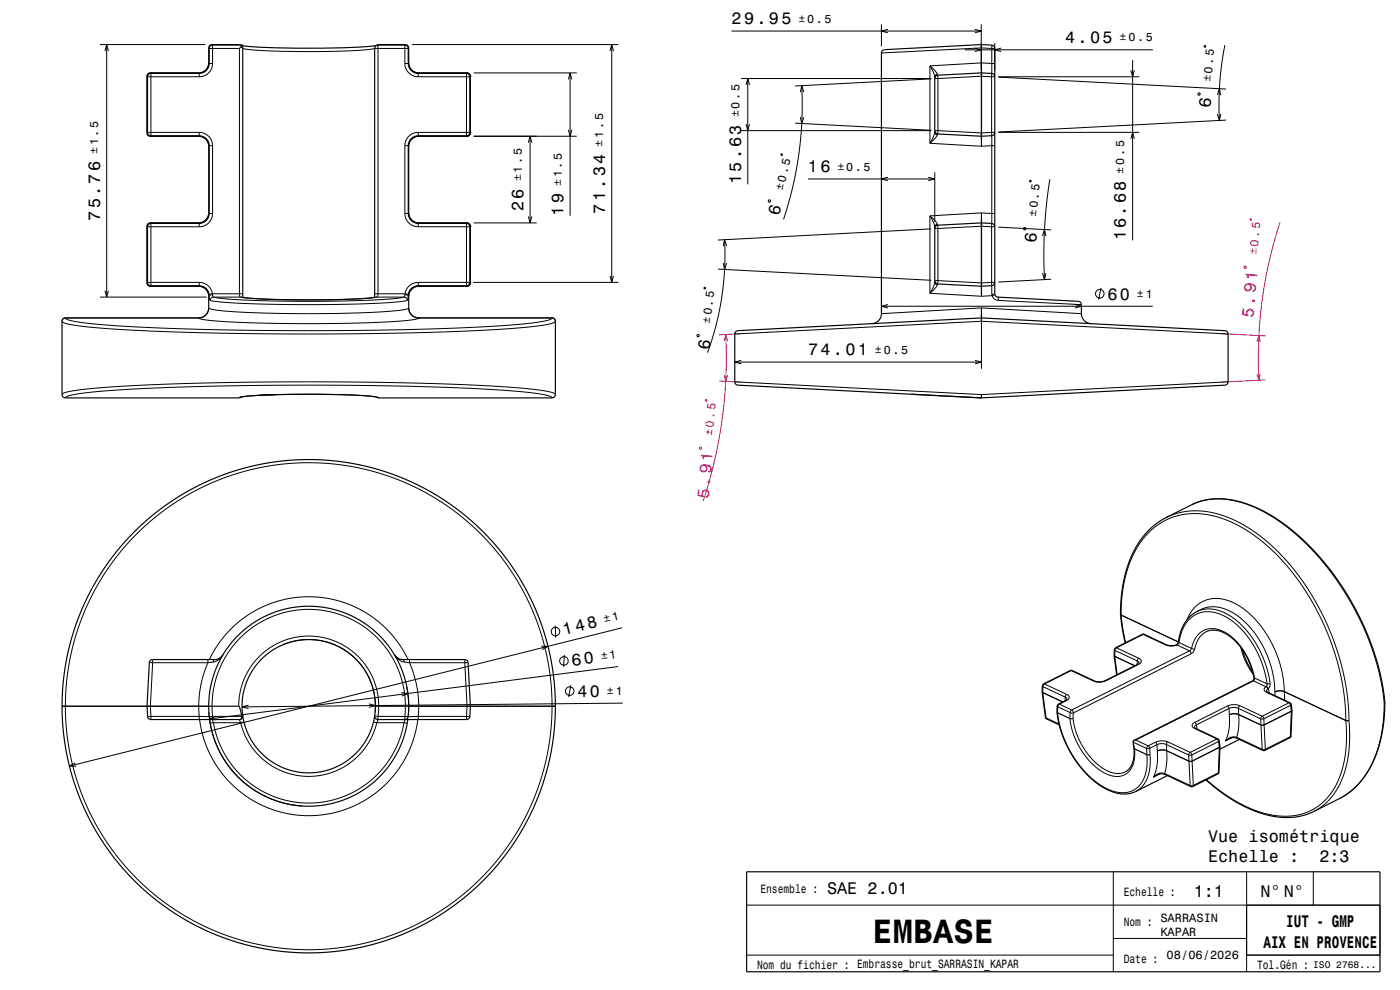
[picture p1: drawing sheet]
<svg xmlns="http://www.w3.org/2000/svg" width="420mm" height="297mm" viewBox="0 0 420 297" stroke-linecap="round" stroke-linejoin="round" font-family="sans-serif">
<g fill="none" stroke="#000" stroke-width=".3">
<path d="M30 13.4h31.6M31.5 15.3l.5-1.9 .5 1.9M32 13.4v75.7M62.6 14.4l.2 .1M62.8 19a2.98 2.98 0 0 1-3 3M62.8 14.5h9v73.6l.1 .7 .3 .3M62.8 19l-.2-.1a3 3 0 0 1-3 3M62.8 19h1M62.8 14.5v4.5M63.6 13.4l.2 .1M63.8 19a4 4 0 0 1-4 4M63.8 13.5l-.7 .3-.3 .7"/>
<path d="M63.8 13.5v5.5M63.8 13.5h8.8M72.1 14.2h.7M113.4 13.5l-.3 .1M113.4 13.5v74.6l-.1 .8-.3 .2M113.4 13.5h8.1M113.6 13.4l-.2 .1M121.5 19a4 4 0 0 0 4 4M121.5 13.5l.7 .4 .3 .6M121.5 19h1M121.5 13.5v5.5M121.6 13.4l-.1 .1"/>
<path d="M122.5 19a2.99 2.99 0 0 0 3 3M122.5 14.5h-10.1l-6.5 .7-12.3 .3-13.5-.3-4.8-.3-2.5-.4M122.5 19l.1-.1a3 3 0 0 0 3 3M122.5 14.5v4.5M122.6 14.4l-.1 .1M123.6 13.4h61.9M183 15.3l.5-1.9 .5 1.9M183.5 13.4v71.3M219.5 9.3h74.9M264.4 7.3v6.6M266.4 8.8l-2 .5 2 .5M279 19.8l.9 1.7 .5 1.6 .2-.5 .6-.4"/>
<path d="M279 19.8l1.3 1.3 .9 1.1M279 19.8v23.2M289.4 14.9h56.5M292.4 8.8l2 .5-2 .5M292.4 14.4l2 .5-2 .6M294.4 7.3v13.6M294.4 18.9l.1 4M294.4 18.9v4M294.4 18.9l-15.4 .9M294.4 18.9l3.1 .1M297.5 13.5v1M297.5 19v4"/>
<path d="M297.5 19h.9M297.5 14.5h.9M297.5 14.5v4.5M297.5 14.5l-3.1-.1-30 1.5M298.4 12.9v8.1M300.4 14.4l-2 .5 2 .6M339.8 18v54.1M361.2 13.8l.4-.1 .1 .3-.3 .2zM367.5 13.5l-.9 5.4-.6 5.5-.3 6.3 .1 5.4M44.1 39.9l.3 .7 .7 .3M44.1 22.9h.1M44.1 39.9h.1"/>
<path d="M44.1 22.9v17M44.1 22.9l.2 .1M44.3 39.7l.2 .7 .8 .3M44.3 39.7h15.5M44.3 23h15.5M44.3 23v16.7M44.3 39.7l-.2 .2M45.1 21.9l-.7 .2-.3 .8M45.1 21.9h.1M45.1 21.9h14.5M45.1 21.9l.2 .1M45.3 22l-.7 .3-.3 .7"/>
<path d="M45.3 22h14.5M45.3 22v18.7M59.6 21.9l.2 .1M59.6 21.9h.1M59.8 39.7a4 4 0 0 1 4 4M59.8 22v1M59.8 39.7v1M125.5 39.7a4 4 0 0 0-4 4M125.5 39.7h15.5M125.5 23h15.5M125.5 22h14.5M125.5 22v1"/>
<path d="M125.5 39.7v1M125.6 21.9l-.1 .1M125.6 21.9h.1M125.6 21.9h14.5M140 22l.7 .4 .3 .6M140 22v18.7M140.1 21.9l.7 .3 .3 .7M140.1 21.9h.1M140.1 21.9l-.1 .1M141 39.7l-.4 .7-.6 .3M141 23v16.7M141 39.7l.1 .2"/>
<path d="M141.1 39.9l-.3 .7-.7 .3M141.1 39.9h.1M141.1 22.9h.1M141.1 22.9l-.1 .1M141.1 22.9v17M142.1 21.9h30.9M170.5 38.9l.5 2 .5-2M170.5 23.8l.5-1.9 .5 1.9M171 21.9v42.8M222.3 39.2h57.1M222.3 23.6h57.1M223.8 25.5l.5-1.9 .5 1.9"/>
<path d="M223.8 37.3l.5 1.9 .5-1.9M224.3 23.6v31.7M238.5 36.9l40.9 2.2M240.1 35.1l.4 2 .6-2M240.5 25.7l.1 10.2-.9 10-2 10.5-2.6 9.4M241.1 27.6l-.6-1.9-.4 2M279.4 23.7l-40.9 2.1M280.4 39.2h1M280.4 23.6h1M281.2 22.2l.2 1.4M281.4 39.2l-.2 1.3M281.4 39.2l13 .7"/>
<path d="M281.4 23.6v15.6M294.4 39.9v4M294.4 22.9v17M294.4 22.9l-13 .7M294.4 22.9h.1M294.4 39.9h.1M294.5 39.9l-.1 4M294.5 22.9v17M294.5 22.9l3 .1M297.5 39.7v4M297.5 39.7h.9M297.5 23h.9"/>
<path d="M297.5 23v16.7M297.5 39.7l-3 .2M299.5 23.1l68.3 3.6M299.5 39.7h42.3M299.5 23h42.3M339.3 21.1l.5 1.9 .5-1.9M359.4 28.1l.5-.2 .2 .5-.5 .2zM365.2 28.5l.6-1.9 .4 2M366.2 34.2l-.4 1.9-.6-1.9M367.8 36l-68.3 3.6M45.1 40.9h.1M45.1 40.9h14.5"/>
<path d="M45.3 40.7h14.5M45.3 40.7l-.2 .2M59.6 40.9a3 3 0 0 1 3 3l.2-.2M59.6 40.9h.1M59.8 40.7a2.98 2.98 0 0 1 3 3M59.8 40.7l-.2 .2M62.8 43.7v20.4M62.8 43.7h1M63.8 43.7v20.4M121.5 43.7v20.4M121.5 43.7h1M122.5 43.7v20.4"/>
<path d="M125.5 40.7a2.99 2.99 0 0 0-3 3M125.5 40.7l.1 .2M125.5 40.7h14.5M125.6 40.9a3 3 0 0 0-3 3l-.1-.2M125.6 40.9h.1M125.6 40.9h14.5M140 40.7l.1 .2M140.1 40.9h.1M142.1 40.9h30.9M158.5 42.8l.5-1.9 .5 1.9M159 40.9v26M234.3 46.3l.3-.1 .1 .3-.3 .1z"/>
<path d="M242.4 53.7h38M266.4 53.2l-2 .5 2 .5M278.5 53.2l1.9 .5-1.9 .5M279 43l15.4 .9M280.4 51.7v14.9M281.2 40.5l-.5-.3-.3-.6-.5 1.6-.9 1.8M281.2 40.5l-.9 1.2-1.3 1.3M297.5 43.7h.9M297.5 43.7v20.4M297.5 43.7l-3.1 .2M308.9 54.2l.3-.1 .2 .3-.4 .2zM314.9 53.8l-1 7.7-.5 7.2-.2 7.2 .2 8"/>
<path d="M339.3 41.6l.5-1.9 .5 1.9M44.1 67.9h.1M44.1 67.9v17M44.1 67.9l.2 .1M44.3 68h15.5M44.3 68v16.7M45.1 66.9l-.7 .2-.3 .8M45.1 66.9h.1M45.1 66.9h14.5M45.1 66.9l.2 .1M45.3 67l-.7 .3-.3 .7M45.3 67h14.5"/>
<path d="M45.3 67v18.7M59.6 66.9l.2 .1M59.6 66.9h.1M59.8 67v1M62.8 64.1a2.98 2.98 0 0 1-3 2.9M62.8 64.1l-.2-.2a3 3 0 0 1-3 3M62.8 64.1h1M63.8 64.1a4 4 0 0 1-4 3.9M121.5 64.1a4 4 0 0 0 4 3.9M121.5 64.1h1M122.5 64.1l.1-.2a3 3 0 0 0 3 3M122.5 64.1a2.99 2.99 0 0 0 3 2.9"/>
<path d="M125.5 67v1M125.5 67h14.5M125.5 68h15.5M125.6 66.9h.1M125.6 66.9l-.1 .1M125.6 66.9h14.5M140 67l.7 .4 .3 .6M140 67v18.7M140.1 66.9h.1M140.1 66.9l.7 .3 .3 .7M140.1 66.9l-.1 .1M141 68v16.7"/>
<path d="M141.1 67.9h.1M141.1 67.9l-.1 .1M141.1 67.9v17M142.1 66.9h18.9M158.5 64.9l.5 2 .5-2M217 78.9l.4 1.9 .6-1.9M217.4 71.9v8.3l-.9 8.9-1.7 8.6-2.5 8.1M218 73.8l-.6-1.9-.4 2M230.5 60.1l.5-.1 .2 .5-.6 .1zM279 64.8l.9 1.7 .5 1.6 .2-.5 .6-.3M279 64.8l1.3 1.3 .9 1.2M279 64.8v23.2"/>
<path d="M279.4 68.7l-64 3.3M280.4 68.6h1M281.2 67.3l.2 1.3M281.4 68.6v15.6M294.4 67.9v17M294.4 67.9l-13 .7M294.4 67.9h.1M294.4 63.9l.1 4M294.4 63.9v4M294.4 63.9l-15.4 .9M294.4 63.9l3.1 .2M294.5 67.9v17"/>
<path d="M294.5 67.9l3 .1M297.5 68h.9M297.5 68v16.7M297.5 64.1v3.9M297.5 64.1h.9M299.5 68.1l15.9 .9M307.1 68.5l.4-.2 .2 .5-.5 .2zM312.7 70.8l.7-1.9 .4 1.9M19.6 95.4a.84 .84 0 0 0-1 1.1l1.7 .7 4.5 .7 16.3 1.2 24 .8 28.3 .3 27.9-.3 23.7-.8 15.9-1.3 4.2-.7 1.1-.3 .4-.4a1 1 0 0 0-1-1M19.6 95.4l.4 .4 1.1 .3 4.2 .8 15.8 1.2 23.3 .8 28 .3 28.5-.3 23.2-.8 16.1-1.3 4-.7 1-.3 .4-.4M19.6 95.4h.1M19.6 95.4h40"/>
<path d="M30 89.1h32M31.5 87.2l.5 1.9 .5-1.9M44.1 84.9l.3 .7 .7 .3M44.1 84.9h.1M44.3 84.7l.2 .7 .8 .3M44.3 84.7h15.5M44.3 84.7l-.2 .2M45.1 85.9h.1M45.1 85.9h14.5M45.3 85.7h14.5M45.3 85.7l-.2 .2M59.6 95.4a3 3 0 0 0 3-3l.6 .3 1.8 .3 6.5 .6 20 .5 21.7-.5 7.1-.6 1.8-.3 .5-.3a3 3 0 0 0 3 3"/>
<path d="M59.6 95.4l.6 .3 1.7 .3 6.5 .5 22.6 .6 12.5-.1 12.2-.4 7.4-.6 1.8-.3 .7-.3M59.6 95.4h.1M59.6 85.9a3 3 0 0 1 3 3l.2-.2M59.6 85.9h.1M59.8 84.7a4 4 0 0 1 3.9 3.4M59.8 85.7a2.99 2.99 0 0 1 2.9 2.6M59.8 85.7l-.2 .2M59.8 84.7v1M62.7 88.3l.1 .4M62.8 88.7l.2 1.4M63 90.1l3.6 .5 6.1 .4 18.1 .4 20.1-.3 7.6-.5 3.7-.5M63.7 88.1l.1 .3"/>
<path d="M63.7 88.1h9.1M63.7 88.1l-1 .2M63.8 88.4l.2 .7M63.8 88.4l-1 .3M64 89.1l3.5 .5 5.8 .4 17.7 .4 19.6-.3 6.7-.4 3.9-.6M64 89.1l-.6 .3-.4 .7M64 89.1h8.2M72.2 89.1l7 .6 11.9 .3 14.1-.2 7.8-.7M72.2 89.1l.2 .1M112.4 88.1h9.1M113 89.1h8.2M113 89.1l-.2 .1"/>
<path d="M121.2 89.1l.7 .4 .3 .6M121.5 88.4l-.3 .7M121.5 88.4l.9 .3M121.5 88.1v.3M121.5 88.1l1 .2M122.4 88.7l-.2 1.4M122.5 88.3l-.1 .4M125.5 85.7l.1 .2M125.5 85.7a2.99 2.99 0 0 0-3 2.6M125.5 84.7a4 4 0 0 0-4 3.4M125.5 84.7h15.5M125.5 84.7v1"/>
<path d="M125.5 85.7h14.5M125.6 85.9h.1M125.6 85.9a3 3 0 0 0-3 3l-.2-.2M125.6 95.4h.1M125.6 95.4h40M125.6 85.9h14.5M140 85.7l.1 .2M140.1 85.9h.1M141 84.7l-.4 .7-.6 .3M141 84.7l.1 .2M141.1 84.9l-.3 .7-.7 .3M141.1 84.9h.1"/>
<path d="M142 84.7h43.5M165.6 95.4h.1M183 82.8l.5 1.9 .5-1.9M211.2 86.3l.3-.1 .2 .3-.4 .2zM215.4 80.7l64 3.4M264.4 91.9h81.4M266.4 91.4l-2 .5 2 .5M279 88l15.4 .9M280.4 84.2h1M281.2 85.5l-.9 1.2-1.3 1.3M281.2 85.5l-.5-.3-.3-.6-.5 1.6-.9 1.8M281.4 84.2l-.2 1.3"/>
<path d="M281.4 84.2l13 .7M294.4 84.9v4M294.4 84.9h.1M294.4 92.4v4M294.4 92.4l-30 1.7M294.4 92.4l30 1.7M294.4 96.4l74 3.8M294.4 96.4l-74 3.8M294.4 94.4v16.2M294.5 84.9l-.1 4M297.5 84.7v3.6M297.5 84.7h.9"/>
<path d="M297.5 84.7l-3 .2M297.5 88.3l.1 .4M297.6 88.7a2.04 2.04 0 0 0 1.9 1.4M297.6 88.7l-3.2 .2M298.4 88.1l-.9 .2M298.5 88.4l-.9 .3M299.4 89.1l.1 1M299.5 90.1l24.9 1.3M313.8 81.9l-.4 2-.7-1.9M315.4 83.8l-15.9 .8M322.5 91.4l1.9 .5-1.9 .5M330.3 86.4l-.7 3.5"/>
<path d="M18.6 118.4l.3-.4 1-.3 3.9-.7 15.2-1.3 24.2-.8 27.4-.4 28.4 .3 24.6 .8 16.9 1.3 4.4 .7 1.4 .4 .3 .4M19.6 119.4l.4-.4 1-.4 4-.7 15.4-1.2 23.1-.8 27.4-.4 28.8 .3 24.1 .8 16.1 1.3 4.3 .7 1 .4 .4 .4M71.6 119.4l1.3-.4 4.2-.4 14.1-.3 15.9 .3 4.8 .3 1.7 .5M209.1 100.5l.5-.1 .2 .4-.5 .2zM220.4 114.5l74 3.9 74-3.9M220.4 108.6h74M222.4 108.1l-2 .5 2 .5M292.5 108.1l1.9 .5-1.9 .5M349.8 155.3l3.9-1.5 4.4-.6 4.8 .4 4.6 1.3 4.6 2.1 4.7 2.9 4.2 3.3 4.5 4.5 4.1 5.1 3.9 5.6 3.3 6.1 2.6 5.9 2.4 6.8 1.6 6.4 1 6.8 .3 5.7M357.5 151.4l2.7-1 2.7-.6 3.2-.1 3.2 .3 3.4 .8 3.4 1.3 3.8 1.9 3.3 2 3.5 2.5 3.5 3.1 6.4 6.6 5.8 7.9 5 8.7 3.7 8.3 2.7 8.9 .9 4.5 .6 4.3-.3 5.8-.7 4.1-.8 3.5-1.3 3.5-1.6 3.2-1.8 2.8-2.2 2.5-2.4 2-2.4 1.4M44.8 198.8h1M45.8 198.8h16.6"/>
<path d="M45.8 197.9v.9M45.8 198.8l-.7 13M62.4 198.8l-1.3 3.3-.7 2.9-.6 3.7-.2 3.1M62.4 197.9v.9M62.8 197.9l2.2-3.9 2.8-3.8 3.4-3.3 3.6-2.7 4.2-2.2 4.2-1.6 4.6-1 4.5-.4 4.8 .3 4.6 1 4.2 1.5 4.2 2.3 3.9 2.8 3.3 3.3 2.9 3.7 2.2 4M63.9 198.6l-1.5 .2M64.3 197.9l-.4 .7M66.9 196.4l-1.4 1.6-1.6 .6M66.9 196.4h.1M84.8 193.4l2.6-.8 2.4-.5 2.8-.2 2.5 .1 2.4 .5 2.6 .8 2.3 1.1 2.1 1.4 1.7 1.4 1.9 2 1.6 2.3 1.2 2.2 .9 2.5 .6 2.5 .2 2.5-.1 2.5M118.3 196.4a4.3 4.3 0 0 0 3 2.2M120.9 197.9l.4 .7"/>
<path d="M121.3 198.6l1.6 .2M122.9 198.8l1.1 3.2 .9 3.1 .5 3.5 .2 3.2M122.9 197.9v.9M122.9 198.8h16.5M139.4 198.8h1M139.4 197.9v.9M139.4 198.8l.7 13M162.4 193.9h2l-1.7 1M166.6 187.7l.1 3.6M169.3 196.5l-.2 3.6M185.4 200l-122.5 15.7M186.6 188.3l-165.8 41.5"/>
<path d="M334.2 196.7l.2 .2M334.2 196.8l.2 .1M334.3 194.9l.2 .2M334.4 196.9l6.1 2.8-6.1-2.8M334.4 196.9h.1M334.4 196.9l.7 5.5M334.5 195.1l-.1 1.8M334.5 195.1l6.7 3.2M334.7 194.3h.2M334.9 194.3l-.4 .8M334.9 194.3l6.7 3.2M336.1 184.3l.2 .2"/>
<path d="M336.1 184.3l.2 .3M336.3 184.5l.2-4.2 .5-4.2 .8-3.9 1.1-3.2 1.4-3.2 1.8-3 1.9-2.4 2.1-2 2.4-1.7 2.7-1.3 2.9-.9 2.8-.4h3.1l3.2 .5 3.4 .9 3 1.2 3.4 1.8 3.3 2.1 6 5.1 3 3.1 2.8 3.5 2.7 3.7 2.7 4.3 4.3 8.5 1.8 4.7 1.5 4.7 1.2 4.7 .8 4.7 .7 8.5M336.3 184.5l17.2 8.1M336.3 184.5v.1M336.3 184.6l1.4 8.2M336.3 184.6l17.2 8M341.2 198.3l.5 .6M341.2 198.3l-.1 1.1M341.3 199.3h.3M341.6 199.3l-9.8 4.9M341.6 197.5l-.4 .8M341.6 197.5a.93 .93 0 0 1 .8 .9 .93 .93 0 0 1-.8 .9"/>
<path d="M342.7 190.3h.3M343 190.3l-8.1 4M343 190.3l6.6 3.2M343.3 190.3h-.3M349.6 193.5l1.8 .3 1.7-.3M350 193.4l-.4 .1M352.9 193.5h.2M353 193.4h.3M353.1 193.5l3.8 1.8M353.3 193.4l-.2 .1M353.5 192.5l.2 .3M353.7 192.8l-.4 .6"/>
<path d="M353.7 192.8l.5-2.4 1-2.4 1.3-1.9 1.7-1.4 1.8-.9 2.2-.3 2.2 .2 2.5 1 2.3 1.3 2.3 1.9 2.1 2.2 1.9 2.7 1.6 2.8 1.3 2.9 1.1 3.3 .6 3.4M353.7 192.8l3.8 1.7M356.1 185.9l1.2-2.2 1.6-1.9 2-1.4 2.1-.7 2.4-.2 2.5 .5 2.6 1 2.5 1.6 2.5 2.1 2.2 2.4 2.3 3.2 1.8 3.2 1.5 3.7 1.1 3.3 .6 3.5 .3 3.5M356.9 195.3l.4 .8M356.9 195.3l-35.4 17.7M357.3 196.1l-35.3 17.8M357.5 194.5l.9 .2M357.5 194.5l-.6 .8M357.5 194.5l.4-1.6 .8-1.6 1-1.1 1.2-1 1.5-.5 1.4-.1 1.5 .2 1.6 .6 3.2 2.2 2.9 3.4 2 3.9 1.3 4.5M358.4 194.7l-.5 1-.6 .4M359 183.5l1.6-.6 1.5-.2 3.4 .4 3.4 1.6 3.5 2.8 3.2 3.7 2.4 4 1.9 4.9 1.1 5M360.3 182.9l1.7-.7 1.5-.2 1.8 .1 2.1 .6 3.8 2 2 1.6 1.9 2 3 4.3 2.3 4.7 1.5 5.2 .5 5.1"/>
<path d="M361.8 189.5l-1.1 .8-1.1 1.3-.6 1.2-.6 1.9M372.3 194.3l1.4 4.2 2.3 3.8M19.6 211.9l.3 6.8 1.1 7.1 1.7 7.1 2.5 7 3.1 6.6 3.6 6 4.5 6 4.5 5 5.2 4.7 5.6 4.2 6.4 3.9 6.3 3 6.4 2.3 7 1.8 7.4 1.1 7 .4 7.2-.3 7.2-1 7.3-1.8 5.9-2.1 6.8-3.2 6-3.5 5.5-4 5.8-5.1 4.7-5.2 4.7-6.2 3.7-6.2 2.9-6.1 2.5-7 1.8-6.8 1-6.7 .4-7.8M19.6 211.8l.3-6.8 1-6.9 1.8-7.3 2.4-6.8 3-6.4 3.7-6.2 4.3-5.8 4.7-5.2 5.4-4.9 5.8-4.3 6-3.7 6.3-3 6.6-2.4 7-1.8 7.1-1.1 7-.4 7.3 .3 6.9 1 7.5 1.8 6.4 2.3 6.8 3.2 6.2 3.7 5.6 4.1 5.4 4.9 4.9 5.3 4.5 6.1 3.8 6.4 2.8 6.1 2.4 6.6 1.7 7.1 1.1 7.1 .3 7M19.6 211.8l-1 .1h1M19.6 211.9h25.5M19.6 211.8h25.5M19.6 211.8v.1M44.3 214.9h1M45.1 211.8h14.5M45.1 211.9h14.5M45.1 211.9l.2 3"/>
<path d="M45.1 211.8v.1M45.3 214.9v1M45.3 214.9h14.5M59.6 211.8l3 .1h-3M59.6 211.9l.2 3M59.6 211.8v.1M59.8 214.9h4M59.8 214.9v1M59.9 215.9l1.1 5.3 2.3 5.6 3.2 5.1 4 4.3 5.1 3.8 5.1 2.5 5.5 1.6 6 .6 6.2-.5 5.8-1.6 5.4-2.6 4.6-3.4 4.3-4.5 3.2-4.8 2.3-5.5 1.4-5.9M62.7 213.7l.7 5.2 1.7 4.9 2.7 4.9 3.4 4.2 4.2 3.6 4.6 2.6 5.1 1.8 5.5 .9M63.5 215.9h.3M63.8 214.9l-.2-3.2 .2-3 .4-2.8 .8-3.1 1.1-2.8 1.5-2.9 1.5-2.3 2.1-2.5 2.3-2.3 2.3-1.8 2.8-1.8 2.5-1.2 2.8-1 2.9-.8 5.7-.6 3 .2 2.9 .4 3.2 .8 2.8 1.1 2.6 1.4 2.6 1.6 2.5 2 1.9 2 2.1 2.5 1.6 2.5 1.4 2.7 1.1 3 .8 2.9 .5 3 .1 3.3-.1 2.7"/>
<path d="M63.8 214.9v1M63.8 214.9h8.8M63.8 215.9l.2 .9M64 216.8l1.3 4.8 2.2 4.8 2.8 4.1 3.8 3.7 4.1 2.9 4.5 2.1 4.6 1.2 5.2 .5 5.4-.5 4.6-1.2 4.8-2.3 4-2.8 3.6-3.6 3-4.3 2.1-4.8 1.2-4.6M64 216.8l-1 .1M64 216.8h8.2M64.7 214.9l-1.8 .8 1.9 .2M71.6 211.9l.4-4.3 1.4-4.3 2.1-3.7 2.8-3.2 3.4-2.5 3.8-1.9 4.4-1 4.3-.1 4.4 .8 3.9 1.6 3.5 2.4 3 3 2.3 3.5 1.5 4 .8 4.4-.2 4.3M71.8 215.9l.4 .9M72.2 216.8l1.1 3.3 1.6 3.1 2 2.6 2.7 2.6 2.7 1.8 3.4 1.5 3.1 .9 3.5 .3 3.8-.3 3.3-.8 3.2-1.4 3-1.9 2.5-2.4 2.2-2.8 1.6-3.1 1.1-3.4M72.8 214.7h-.3M73.2 216.5l-1 .3"/>
<path d="M74.5 211.5l-1.9 .6 2 .5M110.7 211.2l1.9 .5-1.9 .5M112.1 216.5l.9 .3M112.4 214.7l1 .2M113 216.8h8.2M113.4 214.9v1l-.4 .9M113.4 214.9h8.1M120.4 207.8l2 .3-1.9 .7M121.2 216.8l1 .1M121.5 215.9l-.3 .9M121.5 214.9l1 .1M121.5 214.9v1"/>
<path d="M121.5 215.9h.1M121.7 215.9h-.2M122.1 206.1l.5 4.1-.1 4.8M125.5 214.9l-3 .1M125.5 214.9v1M125.5 214.9h14.5M125.6 211.8l-3 .1h3M125.6 211.9l-.1 3M125.6 211.8h14.5M125.6 211.9h14.5M125.6 211.8v.1M140 214.9h1"/>
<path d="M140 214.9v1M140.1 211.9h25.5M140.1 211.8h25.5M140.1 211.9l-.1 3M140.1 211.8v.1M165.6 211.8l1 .1h-1M165.6 211.8v.1M171.3 205.6l-.7 3.5M186.9 210.9l-114.3 1.2M312.6 207.5l.2 .2M312.6 207.6l.2 .2M312.7 205.8l.2 .2"/>
<path d="M312.8 207.7l6.1 2.9-6.1-2.8M312.8 207.8l1 7.6M312.8 207.7v.1M312.9 206l6.7 3.1M312.9 206l-.1 1.7M313.1 205.2h.2M313.3 205.2l-.4 .8M313.3 205.2l6.7 3.1M313.6 215.2l.2 .2M313.8 215.4l.2 .3M313.8 215.4l3.9 1.8M317.2 211.8l.1 .2"/>
<path d="M317.3 212l.1 2.9 .9 4 1.4 3.7 2.1 4 2.1 3 2.7 3 2.9 2.5 2.9 1.7 2.7 .9 2.5 .1 2.3-.6 1.9-1.5 1.3-2 .8-2.5 .3-2.8-.2-3.9M317.3 212l3.8 1.8M317.5 211.2l.3 .1M317.8 211.3l-.5 .7M317.8 211.3l3.7 1.7M319.6 209.1l.5 .7M319.6 209.1l-.1 1.1M319.7 210.2h.3M320 210.2l-2.2 1.1M320 208.3l-.4 .8M320 208.3a.93 .93 0 0 1 .8 1 .93 .93 0 0 1-.8 .9M321.1 213.8l-.1 1.8 .5 2.8 .9 2.8 1.3 2.7 1.6 2.5 1.8 2.2 1.9 1.7 1.9 1.3 1.9 .9 1.9 .4 1.8-.1 1.6-.8 1.1-1.3 .8-1.6 .4-2.1v-2.3"/>
<path d="M321.1 213.8l.9 .1M321.1 201.2h.3M321.4 201.2l-8.1 4M321.4 201.2l6.6 3.1M321.5 213l-.4 .8M321.5 213l.5 .9M321.7 201.2h-.3M322 213.9l.1 2.7 1.1 4.1 1.7 3.3 2.3 3.2 2.6 2.6 2.8 1.6 2.6 .7 1.2-.1 1.2-.4M328.4 204.3h-.4M331.5 204.2h.3M331.8 204.2l-1.6 .4-2.2-.3M358.4 218.5l6.7 3.2"/>
<path d="M358.4 216.7l.5 .8M358.4 216.7a.93 .93 0 0 0-.8 .9 .93 .93 0 0 0 .8 .9M358.7 218.5h-.3M358.9 217.5l-.4 .2-.2 .5M358.9 217.5l.2 1.2M368.2 211.8l.5 .8M368.2 211.8l-9.8 4.9M368.7 212.6l.1 1.8M368.7 212.6l-9.8 4.9M368.8 214.4l-.1 4.3-.4 1.9-.7 1.7M371.5 212.5a3.4 3.4 0 0 0-2.8 .1M371.5 212.5l.1 1.8"/>
<path d="M371.5 212.5l6.7 3.2M371.6 214.3l-1.4-.2-1.4 .3M371.6 214.3l6.7 3.2M371.6 214.3v.1M371.6 214.4v3.6l-.6 3.2M371.6 214.4l-1.4-.3-1.4 .3M371.6 214.4l6.7 3.1M372 211.7l-.5 .8M372 211.7l-2.2-.3-1.6 .4M372 211.7l6.7 3.2M375.8 204.2l.3 .1M376.1 204.3l-35.4 17.7 3.7 1.8"/>
<path d="M376.1 204.3l3.7 1.7M376.2 203.3l.1 .1M376.3 203.4l.1 .4-.3 .5M376.3 203.4l3.8 1.8M378.2 215.7l.1 1.8M378.3 217.5h.1M378.3 217.5l.4 7.3M378.7 214.9l-.5 .8M378.7 214.9l.5 .7M379.2 215.6l-1 .1M379.2 215.6v1.8M379.2 217.4l-.9 .1"/>
<path d="M379.2 217.4v.1M379.2 217.5h-.9M379.2 217.5l.4 7.3M379.8 206a.88 .88 0 0 0-.6 .9 .88 .88 0 0 0 .8 .8M379.8 206l.5 .7M379.9 205.9l.6 .7M379.9 205.9l-.1 .1M380 207.7l6.7 3.1M380.1 205.2l-.2 .7M380.3 207.7h-.3M380.3 206.7l-.4 .7M380.5 206.6l.2 1.3"/>
<path d="M380.5 206.6l-.2 .1M381 205.1v.8l-.5 .7M381 205.1l-.9 .1M382.4 207.6l.1 1.1M385.3 207.5l-1.4-.3-1.5 .4M385.3 207.5h.1M385.3 207.5l18.5 8.6M385.3 207.5l-1.4-.2-1.5 .3M385.3 207.5l.1 2.6M385.3 207.5l18.5 8.7M386.7 210.8l.5 .8M386.7 210.8l-8 4.1"/>
<path d="M387 210.8h-.3M387.2 211.6l-8 4M387.2 211.6l.2 1.7M387.4 211.3l-.2 .3M387.4 213.3l-8.2 4.1M387.4 213.3v.1M387.4 213.4l-.3 7.6M387.4 213.4l-8.2 4.1M387.6 213.1l-.2 .2M387.6 213.2l-.2 .2M403.8 216.1h.9M403.8 216.1v.1"/>
<path d="M403.8 216.2l.2 5-.3 4.5-.8 4.3-1.2 3.5-1.6 3.3-2.1 2.8-2.5 2.3-3.1 1.7-3.3 1-3.8 .3-3.8-.4-3.7-1-4.1-1.6-4.2-2.3-3.6-2.5-4-3.2M404.7 216.1l.2 5.2-.3 4.7-.8 4.1-1.1 3.4-1.7 3.4-1.9 2.7-2.4 2.3-2.6 1.5M22.6 228.9l-1.8 .9 2 .1M339.9 222.6l4.1 1.9M340.4 222l-.1 .1M344.4 223.8l.5 .7M344.4 223.8l-.4 .7M344.9 224.5h-.9M344.9 224.5l.2 5-.6 3.2-.7 1.5-.9 1.4-1 1.1-1.2 .8M346.6 222.7l.5 .7M346.6 222.7l-2.2 1.1M347.1 232.5l-1.1 .6"/>
<path d="M347.1 223.4l.1 1.9M347.1 223.4l-2.2 1.1M347.2 225.3l-.1 4.3-.5 2-.6 1.5M348.1 232.1l-2.1 1M348.5 231.9l.9 .2M348.5 231.9l.2 .2M348.5 231.9l-1.1 .3-1.4 .9M349.4 232.1l.2 .3M349.4 232.1l7.7 3.5M349.9 223.4a3.4 3.4 0 0 0-2.8 0M349.9 223.4l.1 1.8M349.9 223.4l6.7 3.1"/>
<path d="M350 225.2l-1.4-.3-1.4 .4M350 225.2l6.7 3.2M350 225.2h.1M350 225.2v3.6l-.6 3.3M350 225.2l-1.4-.2-1.4 .3M350.4 222.6l-.5 .8M350.4 222.6l-2.2-.3-1.6 .4M350.4 222.6l6.7 3.1M356.6 226.5l.1 1.8M356.7 228.3v.1M356.7 228.4l.4 7.2M357.1 235.6l.1 .4"/>
<path d="M357.1 225.7l-.5 .8M357.1 225.7l.5 .8M357.6 226.5h-1M357.6 226.5v1.8M357.6 228.3h-.9M357.6 228.3v.1M357.6 228.4h-.9M357.6 228.4l.4 7.2M358 235.6l-.2 .4M358 235.6h-.9M365.1 221.7l.5 .8M365.1 221.7l-8 4"/>
<path d="M365.4 221.7h-.3M365.5 231.9l-.2 .3M365.5 231.9l-7.5 3.7M365.6 222.5l-8 4M365.6 222.5l.2 1.7M365.7 231.6l-.2 .3M365.8 222.2l-.2 .3M365.8 224.2l-8.2 4.2M365.8 224.2v.1M365.8 224.3l-.3 7.6M366 223.9l-.2 .3M366 224l-.2 .3"/>
<path d="M368.7 221.6l-1.1 .7M369.7 221.3l-2.1 1M370.1 221l.9 .2M370.1 221l.2 .3M370.1 221l-1.1 .3-1.4 1M371 221.2l.2 .3M371 221.2l7.7 3.6M378.7 224.8l.2 .3M379.6 224.8l-.2 .3M379.6 224.8h-.9M387.1 221l-.2 .3M387.1 221l-7.5 3.8"/>
<path d="M387.3 220.8l-.2 .2M224 271.5h190v15h-40M334 261.5v30M374 261.5v30M394 261.5v10M224 286.5h110M334 281.5h40"/>
<circle cx="329.9" cy="88.1" r="1.28"/>
<circle cx="166.6" cy="189.5" r="1.28"/>
<circle cx="169.2" cy="198.3" r="1.28"/>
<circle cx="170.9" cy="207.3" r="1.28"/>
</g>
<g fill="none" stroke="#ff0080" stroke-width=".3">
<path d="M375 65.8l.4-.2 .1 .4-.3 .1zM384 66.7l-3.3 11.8-2.1 12-1 11.7 .1 11.9M373.2 80l.5-.2 .2 .5-.5 .2zM215.7 114.3l6.7 .4M217.3 112.5l.4 1.9 .6-1.9M217.7 100.3l.1 12.7-1.1 12.7-2.2 11.8-1.6 6.5-1.9 6.2M218.3 102.2l-.6-1.9-.4 2M222.4 100.1l-6.7 .3M366.4 100.1l13.3 .7M377 102.6l.7-1.9 .4 1.9M378.1 112.1l-.4 2-.7-1.9M379.7 114l-13.3 .7"/>
<path d="M209.8 134.3l.5-.2 .2 .5-.5 .2zM211.6 120l.3-.1 .2 .3-.4 .2z"/>
</g>
<g fill="none" stroke="#000" stroke-width=".35">
<path d="M72.5 13.5h-9.4l-.5 .8v4.6a3 3 0 0 1-3 3h-14.5l-.7 .2-.3 .8v17l.3 .7 .7 .3h14.5a3 3 0 0 1 3 3v20a3 3 0 0 1-3 3h-14.5l-.7 .2-.3 .8v17l.3 .7 .7 .3h14.5a3 3 0 0 1 3 3v3.5a3 3 0 0 1-3 3l-40.5 .1-.5 .9 .1 22.5 .8 .5h52.1l1-.3M72.5 13.5h.1M72.6 13.5l-.8 1M72.6 13.5l.2 .7 .1 75M72.7 13.7a248.8 248.8 0 0 0 40.2-.1l.7-.2h8l.6 .1 .4 .9v4.5a3 3 0 0 0 3 3h14.6l.6 .3 .3 .7v17l-.3 .7-.7 .3h-14.5a3 3 0 0 0-3 3v20a3 3 0 0 0 3 3h14.6l.6 .3M113.1 13.6l-.5 .3-.2 .6-.1 74.7M294.4 13.4l3.4 .2 .5 .5 .1 .4 .1 73.9 .2 .4 .7 .3 24.4 1.3 .6 .8v2.9a3 3 0 0 0 2.9 3M294.4 13.4l-29 1.5-.5 .1-.4 .6-.1 78.5a3 3 0 0 1-2.8 3M294.4 13.4v1M280.4 39.2l.3 .7 .7 .3 13 .7 3.3-.2 .6-.5 .1-.5M280.4 23.1v16.5M298.4 23l-.1-.4-.5-.5-3.4-.2-13 .7-.7 .3-.3 .7"/>
<path d="M140.8 67.2h.1M140.9 67.2l.2 .7v17l-.2 .6M280.4 68.1v16.5M298.4 68l-.1-.4-.5-.5-3.4-.2-13 .7-.7 .3-.3 .7M72.4 89.2l.6 .1a251.7 251.7 0 0 0 39.8-.1M140.8 85.6l-.7 .3h-14.5a3 3 0 0 0-3 3v3.5a3 3 0 0 0 3 3h40l.6 .1 .4 .9v22l-.1 .5-.9 .5h-52l-.6-.3M140.9 85.5l-.1 .1M220.7 99.5l.7-.3 73-3.8 73.1 3.8 .7 .3 .2 .7v14.4l-.3 .6-.6 .3-73.1 3.9-73-3.9-.7-.3-.3-.7v-14.3zM280.4 84.2l.3 .7 .7 .3 13 .7 3.3-.2 .6-.5 .1-.5M72.2 119.2a237.7 237.7 0 0 1 40.5-.1l.4 .1M82.6 118.4l-5.1 .2M294.4 118.4v1"/>
<path d="M66.9 196.4l-.9 1-1.4 .5h-18.8l-.7 .2-.3 .7-.7 13 .2 3.4 .3 .4 .6 .3h26.6l.7-.3 .3-.9M118.3 196.4l1 1 1.4 .5h18.8l.6 .2 .3 .7 .7 13-.2 3.4-.5 .5-.4 .2h-26.6l-.8-.5-.2-.7M337.6 192.9l-1.3-7.3a39 39 0 0 1 6-23.8 21 21 0 0 1 7.5-6.5l7.7-3.9a20.6 20.6 0 0 1 16.7-.2 56.5 56.5 0 0 1 24.4 19.2 80.3 80.3 0 0 1 16.9 40.2M341.7 198.9l-11 5.6-2.3-.2-7-3.2-8.3 4.1-.4 .6-.1 1.8 1.1 7.8 4.1 2M360.3 182.9a11.3 11.3 0 0 0-6.8 9.8l-.2 .4a2.96 2.96 0 0 1-3.3 .3l-7-3.2-8.3 4.1-.4 .6-.1 1.8 .8 5.8M361.8 189.5h.1a6.6 6.6 0 0 1 7.2 1.5 19.9 19.9 0 0 1 7.1 12.7l-.4 .5-35.5 17.9-.4 .5M372.7 194.8l1.1 3.3 2 3.5M62.6 211.9h9l.4 .7 .5 2.1v.7l-.4 .4M63.8 215.9a1.9 1.9 0 0 1-1.1-2.4l.2-6 .6-2.9 1-3.1 2.6-5.4 1.7-2.5 2.1-2.5 2.2-2 2.4-1.9 2.5-1.5 2.9-1.5 2.8-1 3.2-.8 5.9-.5 3 .1 3.2 .6 5.7 1.8 5.3 3 2.3 1.8 2.2 2.1 1.9 2.3 1.8 2.7 2.6 5.4 1 3.1 .5 2.9 .3 3-.1 3.3a1.46 1.46 0 0 1-1 1.9M72.8 214.7l-.2-4 .8-4.4 1.6-4 2.4-3.4 3.1-3 3.7-2.2 4-1.3 4.4-.5 4.5 .5 4 1.4 3.4 2 3.2 2.9 2.4 3.5 1.7 3.9 .7 4.1-.1 4.5M112.4 214.7l-.8 3.5-1.5 3.4-2 2.9-2.3 2.4-2.8 2-3.1 1.6-3.4 1-3.7 .4-3.7-.3-3.4-1-3.4-1.6-2.8-2-2.4-2.5-2.1-3.2-1.4-3.2-.8-3.4M112.6 211.9h10"/>
<path d="M122.3 215.9l-1.1 5.1-2.1 5-3.1 4.6-3.6 3.8-4.4 3.2-4.7 2.3-5.1 1.4-5.2 .6-5.7-.5-5.1-1.4-4.5-2.1-4.7-3.3-3.6-3.8-3.1-4.5-2.2-5.1-1.2-5.3M317.1 213.6l3.9 2 .9-.1M317.1 213.6a31.5 31.5 0 0 0 14.6 23.1 9.7 9.7 0 0 0 9 .8l9.5-4.8M317.1 213.6h.1M320.1 209.8l-2.8 1.6-.2 2.2M358.3 218.2l7.4 3.8 .3 2-.5 8.1-8 3.9-8.3-3.8-.9-.1-1.2 .4M379.9 207.4l7.4 3.7 .3 2.1-.5 8-8 4-8.3-3.8-.9-.1-1.2 .3M415.5 210.6h.1M415.5 210.6l-.2 .2M415.5 210.6a37.3 37.3 0 0 1-6.2 22.5 21.2 21.2 0 0 1-7.5 6.5M339.9 222.6l.1 .6M340 223.2l.4 1.5 3.7 1.7h.9"/>
<path d="M340 223.2a8.2 8.2 0 0 1-1.8 8l-.6 .4M340.7 222l-.6 .2-.2 .4M361.8 234l5.5 4.3 5.2 3.2a30.2 30.2 0 0 0 16 3.6 17.2 17.2 0 0 0 5.6-1.7l7.7-3.8M371.8 221.8l-5.8 3M401.8 239.6h.1M224 261.5h190v30h-190z"/>
<circle cx="92.6" cy="211.9" r="74"/>
</g>
<text font-size="10.1" x="261.8" y="282.8">EMBASE</text>
<g font-size="5.1">
<text x="363.2" y="32.4" transform="rotate(-85 363.2 32.4)">6</text>
<text x="310.9" y="72.8" transform="rotate(-85 310.9 72.8)">6</text>
</g>
<g font-size="5.1" fill="#ff0080">
<text x="376" y="95.5" transform="rotate(-85 376 95.5)">5.91</text>
<text x="212.7" y="149.8" transform="rotate(-85 212.7 149.8)">5.91</text>
</g>
<g font-size="5">
<text x="219.5" y="7.3">29.95</text>
<text x="319.6" y="12.9">4.05</text>
<text x="242.4" y="51.7">16</text>
<text x="222.3" y="55.3" transform="rotate(-90 222.3 55.3)">15.63</text>
<text x="157" y="63.3" transform="rotate(-90 157 63.3)">26</text>
<text x="169" y="64.7" transform="rotate(-90 169 64.7)">19</text>
<text x="181.5" y="64.1" transform="rotate(-90 181.5 64.1)">71.34</text>
<text x="233.7" y="64.9" transform="rotate(-77 233.7 64.9)">6</text>
<text x="30" y="66.3" transform="rotate(-90 30 66.3)">75.76</text>
<text x="337.8" y="72.1" transform="rotate(-90 337.8 72.1)">16.68</text>
<text x="332.2" y="89.9">60</text>
<text x="212.8" y="104.9" transform="rotate(-84 212.8 104.9)">6</text>
<text x="242.4" y="106.6">74.01</text>
<text x="169.3" y="190.6" transform="rotate(-14 169.3 190.6)">148</text>
<text x="171.7" y="199.7" transform="rotate(-7 171.7 199.7)">60</text>
<text x="173.2" y="209.1" transform="rotate(-1 173.2 209.1)">40</text>
<text x="362.4" y="252.7">Vue isométrique</text>
<text x="362.4" y="258.7">Echelle :</text>
<text x="395.8" y="258.7">2:3</text>
<text x="248.1" y="268.2">SAE 2.01</text>
<text x="358.1" y="269.2">1:1</text>
<text x="378.1" y="269.2">N° N°</text>
<text x="385.9" y="278.2">IUT - GMP</text>
<text x="379" y="284.3">AIX EN PROVENCE</text>
</g>
<g font-size="3.6">
<text x="228.1" y="267.8">Ensemble :</text>
<text x="337.1" y="268.8">Echelle :</text>
<text x="337.1" y="277.8">Nom :</text>
<text x="348.1" y="276.5">SARRASIN</text>
<text x="348.1" y="280.8">KAPAR</text>
<text x="350" y="287.8">08/06/2026</text>
<text x="227.1" y="290.8">Nom du fichier : Embrasse_brut_SARRASIN_KAPAR</text>
<text x="337.1" y="288.8">Date :</text>
<text x="377.1" y="290.8">Tol.Gén :</text>
</g>
<g font-size="3.5">
<text x="239.5" y="6.8">±0.5</text>
<text x="335.9" y="12.4">±0.5</text>
<text x="363.4" y="24.7" transform="rotate(-85 363.4 24.7)">±0.5</text>
<text x="221.8" y="35.2" transform="rotate(-90 221.8 35.2)">±0.5</text>
<text x="29.5" y="46.2" transform="rotate(-90 29.5 46.2)">±1.5</text>
<text x="181" y="44" transform="rotate(-90 181 44)">±1.5</text>
<text x="251.3" y="51.2">±0.5</text>
<text x="337.3" y="52.1" transform="rotate(-90 337.3 52.1)">±0.5</text>
<text x="156.5" y="54.4" transform="rotate(-90 156.5 54.4)">±1.5</text>
<text x="168.5" y="55.8" transform="rotate(-90 168.5 55.8)">±1.5</text>
<text x="234.9" y="57.3" transform="rotate(-77 234.9 57.3)">±0.5</text>
<text x="311.1" y="65.1" transform="rotate(-85 311.1 65.1)">±0.5</text>
<text x="341.1" y="89.3">±1</text>
<text x="213.2" y="97.2" transform="rotate(-84 213.2 97.2)">±0.5</text>
<text x="262.5" y="106.1">±0.5</text>
<text x="181.4" y="187" transform="rotate(-14 181.4 187)">±1</text>
<text x="180.4" y="198.1" transform="rotate(-7 180.4 198.1)">±1</text>
<text x="182.1" y="208.5" transform="rotate(-1 182.1 208.5)">±1</text>
</g>
<g font-size="3.5" fill="#ff0080">
<text x="377.2" y="76.6" transform="rotate(-85 377.2 76.6)">±0.5</text>
<text x="213.8" y="130.9" transform="rotate(-85 213.8 130.9)">±0.5</text>
</g>
<text font-size="2.9" x="393.9" y="290.5">ISO 2768...</text>
</svg>
